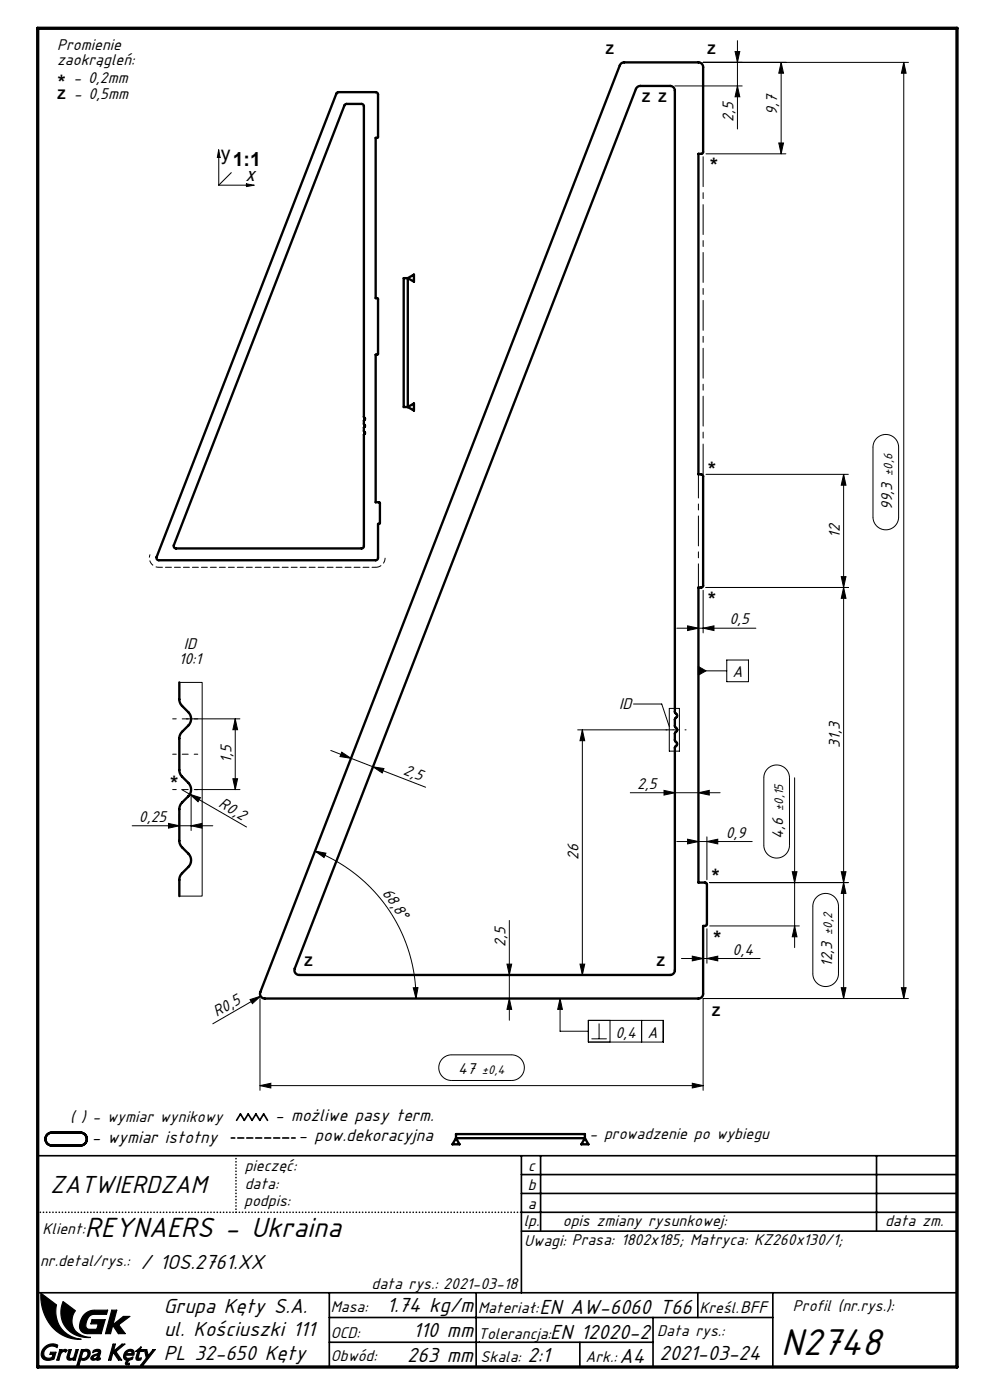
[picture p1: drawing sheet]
<svg xmlns="http://www.w3.org/2000/svg" width="210mm" height="297mm" viewBox="0 0 210 297" stroke-linecap="round" stroke-linejoin="round" font-family="sans-serif">
<g fill="none" stroke="#000" stroke-width=".5">
<path d="M71.5 19.7l.3-.2h7.9l.3 .2 .2 .3v9l-.1 .2h-.4v34l.4 .1 .1 .1v11.6l-.1 .2h-.4v31.3l.7 .1 .2 .1v4.2l-.1 .2h-.3l-.1 7.4-.4 .3h-46a.5 .5 0 0 1-.5-.6zM131.7 13.5l.7-.3h15.7a1 1 0 0 1 1 1v18l-.2 .4h-.8v68l.8 .1 .2 .3v23.2l-.2 .4h-.8v62.6h1.5l.3 .4v8.4l-.2 .4h-.6v14.4a1 1 0 0 1-1 1h-92a1 1 0 0 1-.9-1.3zM135.1 18.5l.7-.3h6.3a1 1 0 0 1 1 1v131.8l.5 .8-.5 .9 .1 1.4 .4 .7-.5 .9 .1 1.4 .4 .7-.5 .9v47.1a1 1 0 0 1-1 1h-78.6a1 1 0 0 1-1-1.3zM73.2 22.2l.3-.2h3.2l.3 .2 .2 .3v65.9l.2 .4-.2 .4v.8l.2 .3-.2 .4v.7l.2 .4-.2 .5-.1 23.7-.4 .3h-39.4a.5 .5 0 0 1-.4-.6zM86.5 59h-.9v27.3h.9M86.5 59v27.3M86.5 59l1.3-.7v1.5zM86.5 86.3l1.3-.7v1.5zM38 144.8v3.7l.2 .6 .4 .7a4.1 4.1 0 0 1 1.9 2.3v.8a4.1 4.1 0 0 1-1.9 2.3l-.4 .7-.2 .8v6.8l.2 .6 .4 .7a4.1 4.1 0 0 1 1.9 2.3v.8a4.1 4.1 0 0 1-1.9 2.3l-.4 .7-.2 .8v6.8l.2 .6 .4 .7a4.1 4.1 0 0 1 1.9 2.3v.8a4.1 4.1 0 0 1-1.9 2.3l-.4 .7-.2 .6v3.6M203 214.3v75.7M10 240.7l.8-.4h6.2a1.37 1.37 0 0 1 1.4 1.3 1.37 1.37 0 0 1-1.4 1.4h-6a1.37 1.37 0 0 1-1.2-.8 1.37 1.37 0 0 1 .2-1.5zM96.7 241.5v-.9h27.4v.9"/>
<path d="M96.7 241.5h27.4M96.7 241.5l.8 1.3h-1.5zM124.1 241.5l.7 1.3h-1.5z"/>
</g>
<g fill="none" stroke="#000" stroke-width=".25">
<path d="M8.7 274.3l3.3 2.5a5.8 5.8 0 0 0 5.3 7.3 8.2 8.2 0 0 1-8.4-6.9zM13.4 276.1l2.6 2a3.5 3.5 0 0 0-.4 3.6 3.5 3.5 0 0 0 3 2h.7a5.4 5.4 0 0 1-5.9-7.6zM18 278.8a3 3 0 0 1 2.1-.9h2.7l-.2 .9h-2.6a2.16 2.16 0 0 0-1.6 3l.5 .2h1.6l.4-1.2h-1.6l.2-.8h2.8l-.8 2.9h-2.8a1.69 1.69 0 0 1-1.7-.8 1.69 1.69 0 0 1 .1-1.8l.4-.9zM23.7 277.9h1.1l-.9 3.2 2.3-1.8h1.3l-2.3 1.8 1.4 1.8h-1.5l-1.2-1.8-.5 1.8h-1zM9.4 285.9a2.37 2.37 0 0 1 2.8-.5l-.1 .5a1.7 1.7 0 0 0-2-.1 1.7 1.7 0 0 0-.7 1.9l.7 .4h.7l.3-.1 .1-.7h-.6l.1-.4h1.2l-.4 1.4a2.03 2.03 0 0 1-2.7-.5v-1zM12.7 286.3h.4l-.1 .4a.75 .75 0 0 1 1.3-.2l-.4 .3a.62 .62 0 0 0-.7 0 .62 .62 0 0 0-.4 .5l-.3 1.2h-.4zM14.7 286.3h.4l-.4 1.5 .1 .3 .3 .1 .6-.3 .4-1.6h.5l-.7 2.2h-.4l.1-.2-.5 .2a.59 .59 0 0 1-.7-.1 .59 .59 0 0 1-.2-.6zM17.3 286.3h.4v.1l.3-.1a.88 .88 0 0 1 1.1 .3 .88 .88 0 0 1-.1 1.1l-.4 .5-.5 .3-.5 .1-.5-.2-.3 1.2h-.5zM17.6 286.8a.66 .66 0 0 1 1 0 .66 .66 0 0 1-.2 1l-.6 .4-.6-.2zM20.6 288.1l-.1 .2M20.7 287.4l-.4 .2a.37 .37 0 0 0-.5 .2 .37 .37 0 0 0 .2 .5l.6-.2M21 288.1h.3l-.3 .4-.4 .1-.1-.3"/>
<path d="M21 288.1l.3-1.1-1.2 .4a.67 .67 0 0 0-.7 .4 .67 .67 0 0 0 .2 .7l.9-.2M21 288.1l-.5 .2M21.3 287.1a.65 .65 0 0 0-.2-.8 .65 .65 0 0 0-.8 0l-.5 .2-.1 .5 .4-.3a.44 .44 0 0 1 .8 .3l-.3 1.1M24 285.2h.5l-.5 1.5 1.9-1.5h.6l-1.9 1.5 1.2 1.8h-.7l-1.1-1.6-.5 1.6h-.5zM26.7 286.7l.8-.4a.79 .79 0 0 1 .9 .3 .79 .79 0 0 1 0 .9h-1.7a.62 .62 0 0 0 .3 .7 .62 .62 0 0 0 .7-.1l.5-.3-.1 .5-.8 .3a.34 .34 0 0 0-.1 .6h.2v.4h-.5a.49 .49 0 0 1-.3-.5 .49 .49 0 0 1 .3-.5h.1a.97 .97 0 0 1-.8-.8 .97 .97 0 0 1 .4-1zM27 286.8l.7-.2 .2 .2 .1 .4h-1.2zM28.8 286.6l1.1-.8-.1 .5h.7l-.1 .4h-.7l-.4 1.3 .2 .1 .5-.1-.1 .5-.4 .1a.46 .46 0 0 1-.6-.1 .46 .46 0 0 1 0-.6l.3-1.2zM30.6 286.3h.5l.3 1.3 1.1-1.3h.4l-2.6 3.3h-.5l1.2-1.5z"/>
</g>
<path d="M79.7 120.3a2 2 0 0 0 2-2" fill="none" stroke="#000" stroke-width=".21" stroke-dasharray="1.3 .6" stroke-linecap="butt"/>
<path d="M31.8 117.6a2 2 0 0 0 1.9 2.7" fill="none" stroke="#000" stroke-width=".21" stroke-dasharray="1.3 .6" stroke-dashoffset=".6" stroke-linecap="butt"/>
<g fill="none" stroke="#000" stroke-width=".35">
<path d="M50.2 237.7l.8-1.4 .8 1.4 .8-1.4 .9 1.4 .8-1.4 .8 1.4 .8-1.4 .8 1.4M8 245.2h195M110.6 257.2h92.4M110.6 253.2h92.4M110.6 245.2v29.1M110.6 249.2h92.4M114.7 245.2v15.9M185.9 245.2v16M8 274.3h195M8 260.6v29.4M69.9 274.3v15.7h65.7M69.9 279.5h94"/>
<path d="M101 274.3v15.7M110.6 261.2h92.4M138.5 279.5v10.5M148 274.2v5.3M163.9 274.3v15.8M69.9 284.8h68.6M123 284.8v5.2"/>
</g>
<path d="M50.1 257.2v-12" fill="none" stroke="#000" stroke-width=".35" stroke-dasharray="0 .6"/>
<path d="M8 257.2h102.6" fill="none" stroke="#000" stroke-width=".35" stroke-dasharray="0 .6" stroke-dashoffset=".1"/>
<path d="M8 6h195v284h-195z" fill="none" stroke="#000" stroke-width=".7"/>
<path d="M46.4 39.3l2.7-2.7" fill="none" stroke="#000" stroke-width=".21" stroke-dasharray="6.3 1.3 1.3 1.3"/>
<g fill="none" stroke="#000" stroke-width=".21">
<path d="M143.1 18.2h14.3M149.1 13.2h43.6M155.9 10.9h1l-.5 2.3zM156.4 18.2l.5 2.3h-1zM156.4 8.6v18.8M165.7 13.2l.5 2.3h-1zM165.7 13.2v19.4M191.7 13.2l.5 2.3h-1zM191.7 13.2v198.6M46.4 31.8l.3 1.6h-.6zM46.4 33.4v5.9h5.9M52.3 39l1.6 .3-1.6 .3z"/>
<path d="M149.7 32.6h17M165.2 30.3h1l-.5 2.3zM186 93a2.72 2.72 0 0 1 2.9-.6 2.72 2.72 0 0 1 1.7 2.5v14.8a2.72 2.72 0 0 1-2.7 2.7 2.72 2.72 0 0 1-2.7-2.7v-14.8a2.72 2.72 0 0 1 .8-1.9zM149.7 100.6h30.2M178.9 100.6l.5 2.3h-1zM178.9 100.6v111.2M143.5 133.3h16.8M145.8 132.8l2.3 .5-2.3 .5zM149.1 125.2v9.1M149.1 133.3l2.3-.5v1zM149.7 124.6h30.2M178.4 122.3h1l-.5 2.3z"/>
<path d="M178.9 124.6l.5 2.3h-1zM38 144.8h4.9v45.3h-4.9M39.5 152.5h11.4M49.9 152.5l.5 2.3h-1zM49.9 152.5v15M70.2 159.2l8.9 3.5M72.5 159.6l2 1.3-2.4-.4zM122.5 154.8h20.3M123.5 154.8l.5 2.3h-1zM123.5 154.8v52M134.4 149.4h6l1.6 4.7M142 150.3h2.1v9.1h-2.1z"/>
<path d="M148.1 142.3h6.1M148.1 141.4l1.7 .9-1.7 .9zM154.2 140h4.6v4.6h-4.6zM28 175.2h17.1M35.7 174.7l2.3 .5-2.3 .5zM38 172.7v3.5M38.5 167.5l13.8 7.9M40.3 168.5l2.2 .7-.5 .9zM40.5 175.2l2.3-.5v1zM40.5 168.5v7.7M41.5 167.5h9.4M49.4 165.2h1l-.5 2.3z"/>
<path d="M79.1 162.7l2.3 .3-.3 1zM79.1 162.7l11.2 4.3M133.7 168.2h19M140.8 167.7l2.3 .5-2.3 .5zM143.5 178.5h16.1M145.8 178l2.3 .5-2.3 .5zM148.1 168.2l2.3-.5v1zM149.9 178.5l2.3-.5v1zM149.9 177.5v9.1M162.8 163.1a2.72 2.72 0 0 1 3-.6 2.72 2.72 0 0 1 1.7 2.5v14.3a2.72 2.72 0 0 1-2.8 2.7 2.72 2.72 0 0 1-2.7-2.7v-14.3a2.72 2.72 0 0 1 .8-1.9zM168.6 165v36M66.8 180.6l2.3 .4-.4 .9z"/>
<path d="M66.8 180.6a33.6 33.6 0 0 1 21.4 31.2M108 195.3v21.1M149.9 197v7.3M150.5 187.2h29.4M150.5 196.4h19.1M168.1 184.9h1l-.5 2.3zM168.6 196.4l.5 2.3h-1zM173.2 190.3a2.72 2.72 0 0 1 3-.6 2.72 2.72 0 0 1 1.7 2.6v14.3a2.72 2.72 0 0 1-2.8 2.7 2.72 2.72 0 0 1-2.7-2.7v-14.3a2.72 2.72 0 0 1 .8-2zM178.4 184.9h1l-.5 2.3zM178.9 187.2l.5 2.3h-1zM53 212l2.3-.7-1.8 1.6zM55.1 211.8v19.5"/>
<path d="M55.3 211.3l-10.2 5.9M87.7 209.6l1-.1-.5 2.3zM107.5 204.5h1l-.5 2.3zM108 211.8l.5 2.3h-1zM118.8 211.8v7h6M118.8 211.8l.5 2.3h-1zM123 204.5h1l-.5 2.3zM124.8 216.5h15.9v4.6h-15.9zM127.1 217.1v3.3M129.4 216.5v4.6M136.1 216.5v4.6M144.5 203.3h16.7"/>
<path d="M146.8 202.8l2.3 .5-2.3 .5zM149.9 203.3l2.3-.5v1zM178.4 209.5h1l-.5 2.3zM191.2 209.5h1l-.5 2.3zM192.7 211.8h-43.6v19.5M55.1 230.3l2.3-.5v1zM55.1 230.3h94M93.9 224.6a2.72 2.72 0 0 1 1.9-.8h12.7a2.72 2.72 0 0 1 2.7 2.7 2.72 2.72 0 0 1-2.7 2.7h-12.7a2.72 2.72 0 0 1-2.5-1.7 2.72 2.72 0 0 1 .6-2.9zM125.5 220.4h3.2M146.8 229.8l2.3 .5-2.3 .5z"/>
</g>
<path d="M33.7 120.3h46" fill="none" stroke="#000" stroke-width=".21" stroke-dasharray="1.3 .6" stroke-dashoffset=".5"/>
<path d="M49.1 241.4h13.5" fill="none" stroke="#000" stroke-width=".35" stroke-dasharray="1.3 .6" stroke-dashoffset=".5"/>
<g fill="#000">
<path d="M46.4 31.8l.3 1.6h-.6zM52.3 39v.6l1.6-.3z" fill-rule="evenodd"/>
<path d="M8.7 274.3a9 9 0 0 0 6.3 9.6l2.3 .2-1.3-.2-1-.4-1.8-1.4-.7-1-.5-1.4-.2-1.4 .2-1.5zM18 278.8l-.6 .8-.4 1.2-.1 .9 .3 .7 .5 .3 .5 .2h3.3l.8-2.9h-2.8l-.2 .8h1.6l-.4 1.2h-1.6l-.4-.1-.3-.6 .1-.9 .5-.9 .5-.5 .6-.2h2.7l.2-.9-3.3 .1-.9 .3zM23.7 277.9l-1.3 5h1l.5-1.8 1.2 1.8h1.5l-1.4-1.8 2.3-1.8h-1.3l-2.3 1.8 .9-3.2zM9.5 285.8l-.5 .5-.2 .7v.6l.2 .5 .4 .3 .6 .2 1.5-.3 .4-1.4h-1.2l-.1 .4h.6l-.1 .7-.8 .1-.6-.1-.3-.4-.1-.8 .3-.6 .7-.5 .9-.1 .9 .3 .1-.5-.6-.3h-.8l-.7 .2zM12.7 286.3l-.6 2.2h.4l.3-1.2 .3-.4 .4-.2 .4 .2 .4-.4-.6-.2-.7 .5 .1-.5zM17.6 286.8l-.4 1.2 .6 .2 .6-.4 .2-.7-.3-.5zM17.3 286.3h.4v.1l.6-.1 .5 .1 .3 .4v.6l-.4 .7-.5 .4-.5 .1-.6-.2-.3 1.2h-.5zM24 285.2l-1 3.3h.5l.5-1.6 1.1 1.6h.7l-1.2-1.8 1.9-1.5h-.6l-1.9 1.5 .5-1.5zM26.6 286.7l.5-.3 .6-.1 .5 .1 .2 .3v.8h-1.7v.4l.3 .2h.6l.6-.3-.1 .5-.7 .3-.3 .4v.2h.3v.4l-.8-.2 .1-.4 .3-.4-.5-.2-.3-.4 .1-.7zM27 286.9l-.2 .3h1.2v-.4l-.3-.2zM30.6 286.3l.4 1.8-1.2 1.5h.5l2.6-3.3h-.4l-1.1 1.3-.3-1.3zM28.8 286.6l.4 .1-.3 1.7 .3 .2 .7-.1 .1-.5-.5 .1-.2-.2 .4-1.2h.7l.1-.4h-.7l.1-.5zM14.7 286.3l-.5 1.6 .1 .4 .6 .3 .7-.3-.1 .2h.4l.7-2.2h-.5l-.4 1.6-.6 .3-.3-.1-.1-.3 .4-1.5zM19.8 286.5l-.1 .5 .8-.3 .3 .1v.3l.5-.1v-.5l-.2-.2h-.7zM19.5 287.7l-.2 .4 .1 .4 .4 .1 .5-.1 .3-.4-.7 .1-.1-.3 .9-.5 .1-.3zM20.8 287.1l-.3 1.2 .5-.2 .3-1.1zM20.5 288.3l.1 .3h.3l.3-.2 .1-.3z" fill-rule="evenodd"/>
<path d="M13.4 276.1l2.6 2-.5 1-.2 1.2 .1 1 .5 1 1.6 1 1.8 .4h-1.6l-1.4-.4-1.2-.6-1-.9a5.5 5.5 0 0 1-.7-5.7z" fill-rule="evenodd"/>
</g>
<path d="M141.3 154.8h4.2" fill="none" stroke="#000" stroke-width=".21" stroke-dasharray="15.2 1.3 1.3 1.3" stroke-dashoffset="15"/>
<path d="M42 152.5h-5.4M36.6 167.5h5.4M36.6 160h5.4" fill="none" stroke="#000" stroke-width=".21" stroke-dasharray="15.2 1.3 1.3 1.3" stroke-dashoffset="14.5"/>
<path d="M149.1 32.2v69.4" fill="none" stroke="#000" stroke-width=".21" stroke-dasharray="6.3 1.3 1.3 1.3" stroke-dashoffset="-1"/>
<path d="M148.1 100.6v24" fill="none" stroke="#000" stroke-width=".21" stroke-dasharray="6.3 1.3 1.3 1.3" stroke-dashoffset="1.3"/>
<g fill="#000">
<path d="M40.3 168.5l2.2 .7-.5 .9zM53 212l2.3-.7-1.8 1.6z"/>
<path d="M191.7 13.2l.5 2.3h-1zM191.2 209.5h1l-.5 2.3zM165.7 13.2l.5 2.3h-1zM165.2 30.3h1l-.5 2.3zM155.9 10.9h1l-.5 2.3zM156.4 18.2l.5 2.3h-1z"/>
<path d="M145.8 132.8l2.3 .5-2.3 .5zM149.1 133.3l2.3-.5v1z"/>
<path d="M40.5 175.2l2.3-.5v1zM35.7 174.7l2.3 .5-2.3 .5z"/>
<path d="M72.5 159.6l2 1.3-2.4-.4zM79.1 162.7l2.3 .3-.3 1z"/>
<path d="M149.9 178.5l2.3-.5v1zM145.8 178l2.3 .5-2.3 .5zM148.1 168.2l2.3-.5v1zM140.8 167.7l2.3 .5-2.3 .5z"/>
<path d="M168.1 184.9h1l-.5 2.3zM168.6 196.4l.5 2.3h-1zM178.9 124.6l.5 2.3h-1zM178.4 184.9h1l-.5 2.3zM178.9 100.6l.5 2.3h-1zM178.4 122.3h1l-.5 2.3zM49.9 152.5l.5 2.3h-1zM49.4 165.2h1l-.5 2.3z"/>
<path d="M87.7 209.6l1-.1-.5 2.3zM66.8 180.6l2.3 .4-.4 .9z"/>
<path d="M108 211.8l.5 2.3h-1zM107.5 204.5h1l-.5 2.3zM178.4 209.5h1l-.5 2.3zM178.9 187.2l.5 2.3h-1z"/>
<path d="M118.8 211.8l.5 2.3h-1zM148.1 141.4l1.7 .9-1.7 .9z"/>
<path d="M123 204.5h1l-.5 2.3zM123.5 154.8l.5 2.3h-1z"/>
<path d="M146.8 202.8l2.3 .5-2.3 .5zM149.9 203.3l2.3-.5v1zM55.1 230.3l2.3-.5v1zM146.8 229.8l2.3 .5-2.3 .5z"/>
</g>
<text font-size="8.8" x="165.7" y="287.4">N2748</text>
<text font-size="6.6" x="18" y="262.4">REYNAERS - Ukraina</text>
<text font-size="5.8" x="10.6" y="253">ZATWIERDZAM</text>
<g font-size="4.8">
<text x="29.9" y="269.1">/ 1OS.2761.XX</text>
<text x="34.8" y="278.5">Grupa Kęty S.A.</text>
<text x="82.1" y="278.4">1.74 kg/m</text>
<text x="114.4" y="278.7">EN AW-6060 T66</text>
<text x="34.8" y="283.4">ul. Kościuszki 111</text>
<text x="87.6" y="283.7">110 mm</text>
<text x="116.7" y="284.1">EN 12020-2</text>
<text x="34.8" y="288.5">PL 32-650 Kęty</text>
<text x="86.4" y="288.9">263 mm</text>
<text x="111.9" y="289">2:1</text>
<text x="131.4" y="289.1">A4</text>
<text x="139.9" y="288.5">2021-03-24</text>
</g>
<text font-size="4.3" x="52.2" y="38.5">x</text>
<g font-size="4.2">
<text x="12.2" y="19">*</text>
<text x="150.7" y="36.4">*</text>
<text x="150.2" y="100.9">*</text>
<text x="150.2" y="128.5">*</text>
<text x="36.2" y="167.6">*</text>
<text x="151" y="187.4">*</text>
<text x="151.3" y="200.5">*</text>
</g>
<g font-size="4.1">
<text x="46.8" y="34">y</text>
<text x="49.4" y="35.3">1:1</text>
</g>
<g font-size="4">
<text x="58.4" y="237.8">- możliwe pasy term.</text>
<text x="19.5" y="242.4">- wymiar istotny</text>
<text x="63.4" y="242">- pow.dekoracyjna</text>
</g>
<g font-size="3.7">
<text x="12.1" y="10.5">Promienie</text>
<text x="12.1" y="13.8">zaokrągleń:</text>
<text x="15.6" y="17.6">- 0,2mm</text>
<text x="15.7" y="21">- 0,5mm</text>
<text x="155.6" y="25.9" transform="rotate(-90 155.6 25.9)">2,5</text>
<text x="164.9" y="24.3" transform="rotate(-90 164.9 24.3)">9,7</text>
<text x="189.3" y="108.2" transform="rotate(-90 189.3 108.2)">99,3</text>
<text x="178.1" y="114.1" transform="rotate(-90 178.1 114.1)">12</text>
<text x="39" y="137.6">ID</text>
<text x="154.7" y="132.4">0,5</text>
<text x="37.9" y="140.9">10:1</text>
<text x="155.4" y="143.7">A</text>
<text x="131.4" y="150.3">ID</text>
<text x="49.1" y="161.8" transform="rotate(-90 49.1 161.8)">1,5</text>
<text x="178.1" y="158.6" transform="rotate(-90 178.1 158.6)">31,3</text>
<text x="85.4" y="164.2" transform="rotate(21 85.4 164.2)">2,5</text>
<text x="135.1" y="167.4">2,5</text>
<text x="46.2" y="171" transform="rotate(30 46.2 171)">R0,2</text>
<text x="29.5" y="174.4">0,25</text>
<text x="154" y="177.7">0,9</text>
<text x="166.1" y="177.9" transform="rotate(-90 166.1 177.9)">4,6</text>
<text x="122.7" y="182.5" transform="rotate(-90 122.7 182.5)">26</text>
<text x="81" y="189.4" transform="rotate(56 81 189.4)">68,8°</text>
<text x="107.2" y="200.9" transform="rotate(-90 107.2 200.9)">2,5</text>
<text x="155.4" y="202.5">0,4</text>
<text x="176.5" y="205.1" transform="rotate(-90 176.5 205.1)">12,3</text>
<text x="46" y="215.8" transform="rotate(-30 46 215.8)">R0,5</text>
<text x="130.5" y="220.1">0,4</text>
<text x="137.3" y="220.1">A</text>
<text x="97.2" y="227.9">47</text>
<text x="14.9" y="238">( ) - wymiar wynikowy</text>
<text x="125" y="241.6">- prowadzenie po wybiegu</text>
<text x="51.9" y="248.5">pieczęć:</text>
<text x="112" y="248.4">c</text>
<text x="51.8" y="255.8">podpis:</text>
<text x="51.9" y="252.2">data:</text>
<text x="112" y="256.4">a</text>
<text x="112" y="252.4">b</text>
<text x="9" y="261.9">Klient:</text>
<text x="111.1" y="260.1">lp.</text>
<text x="119.4" y="260.1">opis zmiany rysunkowej:</text>
<text x="187.8" y="260.1">data zm.</text>
<text x="8.5" y="268.5">nr.detal/rys.:</text>
<text x="111.2" y="264.4">Uwagi: Prasa: 1802x185; Matryca: KZ260x130/1;</text>
<text x="78.8" y="273.4">data rys.: 2021-03-18</text>
<text x="70.2" y="278.2">Masa:</text>
<text x="101.4" y="278.6">Materiał:</text>
<text x="148.4" y="278.6">Kreśl.BFF</text>
<text x="168.2" y="278">Profil (nr.rys.):</text>
<text x="70.2" y="283.9">OCD:</text>
<text x="101.4" y="284">Tolerancja:</text>
<text x="139.4" y="283.5">Data rys.:</text>
<text x="70.2" y="288.7">Obwód:</text>
<text x="101.9" y="288.9">Skala:</text>
<text x="124.2" y="288.9">Ark.:</text>
</g>
<g font-size="3">
<text x="189.3" y="101" transform="rotate(-90 189.3 101)">±0,6</text>
<text x="166.1" y="172.1" transform="rotate(-90 166.1 172.1)">±0,15</text>
<text x="176.5" y="198.4" transform="rotate(-90 176.5 198.4)">±0,2</text>
<text x="102.2" y="227.9">±0,4</text>
</g>
<g font-size="2.8">
<text x="128.5" y="11.5">Z</text>
<text x="150.1" y="11.4">Z</text>
<text x="12.2" y="21">Z</text>
<text x="136.2" y="21.7">Z Z</text>
<text x="64.6" y="205">Z</text>
<text x="139.3" y="204.9">Z</text>
<text x="151.1" y="215.6">Z</text>
</g>
</svg>
